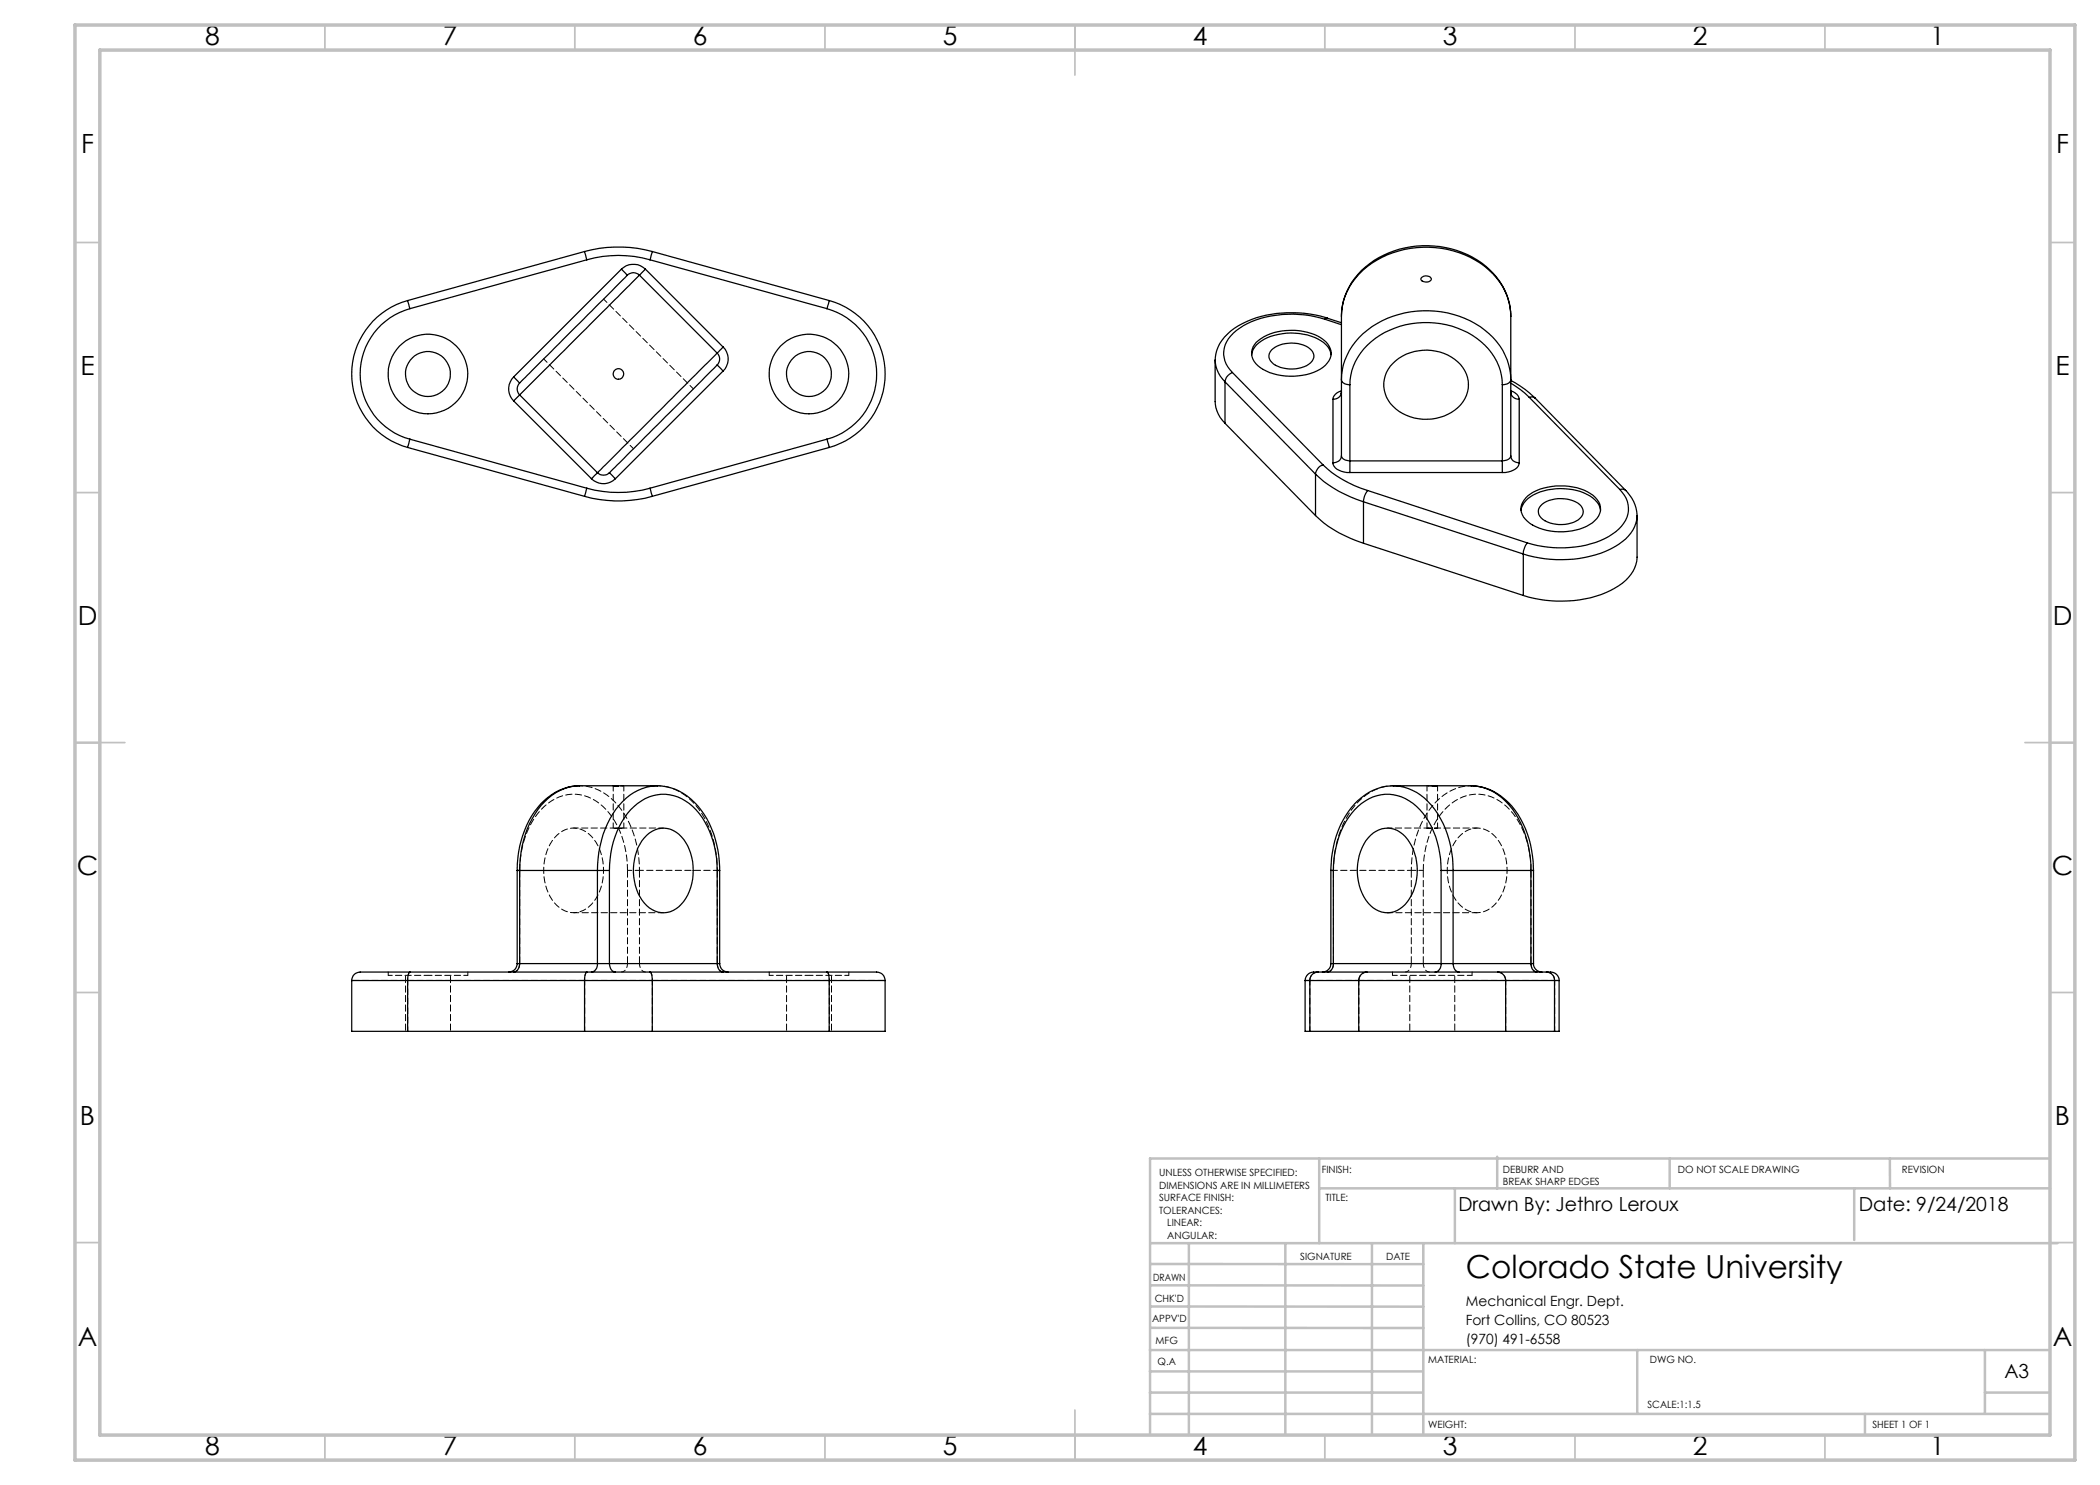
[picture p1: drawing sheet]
<svg xmlns="http://www.w3.org/2000/svg" width="420mm" height="297mm" viewBox="0 0 420 297" stroke-linecap="round" stroke-linejoin="round" font-family="sans-serif">
<g fill="none" stroke="#c0c0c0" stroke-width=".35">
<path d="M65 5v5M115 5v5M165 5v5M215 5v10M265 5v5M315 5v5M365 5v5M15 48.5h5M410 48.5h5M15 98.5h5M410 98.5h5M15 148.5h10"/>
<path d="M405 148.5h10M15 198.5h5M410 198.5h5M15 248.5h5M410 248.5h5M65 287v5M115 287v5M165 287v5M215 282v10M265 287v5M315 287v5M365 287v5"/>
</g>
<g fill="none" stroke="#c0c0c0" stroke-width=".5">
<path d="M263.8 231.7v16.9M263.8 237.7h146.2M291 237.7v10.9M299.4 231.3v6.4M333.9 231.7v6M370.8 237.7v10.3M378 231.7v6M410 231.7h-180v55.2M230.1 248.6h181.4M230.1 257.1h54.6M230.1 252.8h54.6M237.8 248.8v38.2"/>
<path d="M257.1 248.6v38.2M274.4 248.8v38.2M284.7 248.6v38.2M230 278.5h54.6M230 274.3h54.6M230 270h180M230 265.6h54.7M230.1 261.3h54.6M327.4 270v12.8M397 278.5h13M397 270v12.8M230 282.8h180"/>
<path d="M373 282.8v4.2"/>
</g>
<path d="M15 5h400v287h-400zM20 10h390v277h-390z" fill="none" stroke="#c0c0c0" stroke-width=".7"/>
<g fill="none" stroke="#000" stroke-width=".25">
<path d="M116.9 50.3a26.1 26.1 0 0 1 13.6 0M116.9 50.3l.5 1.7M116.9 50.3l-35.4 9.8M117.4 52a23 23 0 0 1 12.6 0M117.4 52l-35.4 9.7M124.3 53.8a3.5 3.5 0 0 1 4.8 0M124.3 53.8l1.2 1.2M124.3 53.8l-21.6 21.6M125.5 55l-21.6 21.6M125.5 55a1.7 1.7 0 0 1 2.4 0M127.9 55l-24 24M127.9 55l15.5 15.6"/>
<path d="M129.1 53.8l-1.2 1.2M129.1 53.8l15.5 15.6M130 52l35.4 9.7M130.5 50.3l-.5 1.7M130.5 50.3l35.3 9.8M284.3 55.6a1.28 1.28 0 0 1 2 .2 1.21 1.21 0 0 1-2.1 0zM81.5 60.1l.5 1.6M81.5 60.1a15.2 15.2 0 0 0-11.2 14.7 15.2 15.2 0 0 0 11.2 14.7M82 61.7a13.5 13.5 0 0 0-10 13.1 13.5 13.5 0 0 0 10 13M102.7 75.4l1.2 1.2M102.7 75.4a3.4 3.4 0 0 0 0 4.8M103.9 76.6a1.7 1.7 0 0 0 0 2.4"/>
<path d="M103.9 79l-1.2 1.2M103.9 79l15.6 15.5M143.4 70.6l-23.9 23.9M143.4 73l-21.5 21.5M143.4 70.6a1.66 1.66 0 0 1 0 2.4M143.4 73l1.2 1.2M144.6 69.4l-1.2 1.2M144.6 69.4a3.3 3.3 0 0 1 0 4.8M144.6 74.2l-21.5 21.5M165.4 61.7a13.5 13.5 0 0 1 9.9 13.1 13.5 13.5 0 0 1-9.9 13M165.8 60.1l-.4 1.6M165.8 60.1a15.2 15.2 0 0 1 11.2 14.7 15.2 15.2 0 0 1-11.2 14.7"/>
<path d="M243 72v8.3a6.3 6.3 0 0 0 2 4.4M243 72a6.3 6.3 0 0 0 2 4.4M245 76.4l18.1 18.4M245 76.4v8.3M246.5 74.5a2.25 2.25 0 0 0-1.5 1.9M246.5 74.5l18.1 18.5M250.3 70.9a4.4 4.4 0 0 1 3.1-3.3 12.3 12.3 0 0 1 11.3 .9 3.6 3.6 0 0 1 1.5 2.4M251.2 68.5a11.7 11.7 0 0 1 12.4-1.3 3.9 3.9 0 0 1 2.6 4 5 5 0 0 1-3.5 3.3 12.3 12.3 0 0 1-10.6-.9 3.2 3.2 0 0 1-.9-5.1zM254.3 70a6.3 6.3 0 0 1 8.1 .1 1.75 1.75 0 0 1-.6 2.7 6.5 6.5 0 0 1-7.4-.3 1.63 1.63 0 0 1-.1-2.5zM265 63.8a21.4 21.4 0 0 0-16.3 1.3 7.2 7.2 0 0 0-3.9 5.1 5.2 5.2 0 0 0 1.7 4.3M265 63.8l3.3 1.1M265.5 63.6a23.2 23.2 0 0 0-17.9 1.6 8.4 8.4 0 0 0-4.6 6.8"/>
<path d="M265.5 63.6l-.5 .2M265.5 63.6l2.8 1M266.6 79.9v12.7M268.2 78.7l.1-.2a1.6 1.6 0 0 1-1.7 1.4M268.3 63.2a13.6 13.6 0 0 1 7.5-11.7 19.2 19.2 0 0 1 22.9 3.2 12.5 12.5 0 0 1 3.5 8.5M268.3 63.2a13.5 13.5 0 0 1 8.1-11.7 19.5 19.5 0 0 1 22.2 3.3 12.4 12.4 0 0 1 3.6 8.4M268.3 78.2a2.07 2.07 0 0 0-1.7 1.7M268.3 63.2v28M270 76.9a12.3 12.3 0 0 1 8-10.9 17.6 17.6 0 0 1 19 3 11.1 11.1 0 0 1 3.5 7.9M270 76.9a1.5 1.5 0 0 1-1.7-.9 13 13 0 0 1 7.1-11.3 19.7 19.7 0 0 1 22.4 2 12.4 12.4 0 0 1 4.3 9.5l-.7 .6-.9 .1M270 76.9v15.3M278.6 72.7a9.5 9.5 0 0 1 14 .9 6.1 6.1 0 0 1-2.3 8.9 9.7 9.7 0 0 1-12.2-1.8 5.9 5.9 0 0 1 .5-8z"/>
<path d="M300.5 76.9v15.3M302.2 76.1l2.8 1.8 2.1 1.8M302.2 76.6a18.1 18.1 0 0 1 3.7 2.9M302.2 78.2a2.07 2.07 0 0 1 1.6 1.7M302.2 63.2v28M302.2 78.7v-.2a1.6 1.6 0 0 0 1.6 1.4M303.8 79.9v12.7M305.9 79.5l.5-.1 .7 .3M305.9 79.5l18.1 18.4M307.1 79.7l18.1 18.4M81.5 89.5l35.4 9.8M82 87.8l-.5 1.7"/>
<path d="M82 87.8l35.4 9.8M102.7 80.2l15.6 15.5M116.9 99.3a25.2 25.2 0 0 0 13.6 0M117.4 97.6a24 24 0 0 0 12.6 0M117.4 97.6l-.5 1.7M118.3 95.7a3.4 3.4 0 0 0 4.8 0M119.5 94.5a1.7 1.7 0 0 0 2.4 0M119.5 94.5l-1.2 1.2M121.9 94.5l1.2 1.2M130 97.6l.5 1.7M165.4 87.8l.4 1.7M165.4 87.8l-35.4 9.8"/>
<path d="M165.8 89.5l-35.3 9.8M245 84.7l18.1 18.4M263.1 94.8a24 24 0 0 0 9.6 5.6M263.1 94.8v8.3M264.6 93a22.3 22.3 0 0 0 8.9 5.1M264.6 93a2.25 2.25 0 0 0-1.5 1.8M266.6 92.6a2.27 2.27 0 0 0 2.2 1.8l1.2 .1M268.3 91.2a1.56 1.56 0 0 0 1.7 1M268.3 91.2a1.53 1.53 0 0 1-1.7 1.4M270 92.2v2.3M270 94.5h30.5M270 92.2h30.5"/>
<path d="M273.5 98.1a3.7 3.7 0 0 0-.8 2.3M273.5 98.1l32 10.5M300.5 92.2v2.3M302.2 91.2a1.56 1.56 0 0 1-1.7 1M302.2 91.2a1.53 1.53 0 0 0 1.6 1.4M303.8 92.6a2.72 2.72 0 0 1-2.7 1.9h-.6M305.2 99.6a10.7 10.7 0 0 1 8.5-2.3 7.9 7.9 0 0 1 6.1 3.1 3.1 3.1 0 0 1-1.3 4.2 12 12 0 0 1-12.5 .1 3.3 3.3 0 0 1-1.5-4.2zM324 97.9a5.2 5.2 0 0 1-.2 7.9 16.7 16.7 0 0 1-10.9 3.8l-2.2-.1-2.2-.2-3-.7M324 97.9l.5-.1 .7 .3M325.2 98.1a7.1 7.1 0 0 1 2.2 5M263.1 103.1a24 24 0 0 0 9.6 5.6M272.7 100.4l32 10.4"/>
<path d="M272.7 100.4v8.3M272.7 108.7l32 10.4M304.2 102.1a5 5 0 0 1 3.8-3.7 12.2 12.2 0 0 1 10.6 1.2 3.5 3.5 0 0 1 1.5 2.5M304.7 110.8v8.3M305.5 108.6a3.7 3.7 0 0 0-.8 2.2M308.2 101.1a6.4 6.4 0 0 1 8 .1 1.9 1.9 0 0 1-1 3 6.6 6.6 0 0 1-7-.6 1.71 1.71 0 0 1 0-2.5zM327.4 103.1v8.3a7.4 7.4 0 0 1-4.5 6.2 23.8 23.8 0 0 1-18.2 1.5M327.4 103.1a7.1 7.1 0 0 1-3.7 5.8 23.3 23.3 0 0 1-18 2.2l-1-.3M115.9 157.2a11.1 11.1 0 0 0-9 5.1 20.8 20.8 0 0 0-3.5 11.8M115.9 157.2a10.7 10.7 0 0 0-8.9 5.6 20.9 20.9 0 0 0-3.1 11.3M115.9 157.2h7M122.6 157.2h1.1"/>
<path d="M122.7 157.2h1M123.7 157.2h7.8M131.5 157.2a11.2 11.2 0 0 1 9.3 5.7 20.8 20.8 0 0 1 3.1 11.2M131.5 157.2a10.7 10.7 0 0 0-8.9 5.6 21.8 21.8 0 0 0-3.1 11.3M278.7 157.2a11.8 11.8 0 0 0-10.1 6.9 21.9 21.9 0 0 0-2.4 10M278.7 157.2h8.8h-1.1M278.7 157.2a10.4 10.4 0 0 1 8.2 4.7 20.7 20.7 0 0 1 3.7 12.2M287.2 157.2h7M294.2 157.2a11.7 11.7 0 0 1 9.9 6.6 21.2 21.2 0 0 1 2.6 10.3M294.2 157.2a10.7 10.7 0 0 1 8.9 5.6 21.3 21.3 0 0 1 3.1 11.3M103.4 174.1h.5M103.4 174.1v18.6"/>
<path d="M103.9 174.1h15.6M103.9 174.1v18.6M119.5 174.1h2.4M119.5 174.1v18.6M121.9 174.1a17.7 17.7 0 0 1 4.9-12.8 8.3 8.3 0 0 1 12.4 .7 18.3 18.3 0 0 1 4.2 12.1M121.9 174.1v18.6M129.3 167.1a4.7 4.7 0 0 1 7.4 .8 10.9 10.9 0 0 1-.5 13 4.8 4.8 0 0 1-7.8-.9 10.9 10.9 0 0 1 .4-12.4zM143.4 174.1h.5M143.4 174.1v18.6M143.9 174.1v18.6M266.2 174.1h.5M266.2 174.1v18.6"/>
<path d="M266.7 174.1a17.7 17.7 0 0 1 4.9-12.8 8.3 8.3 0 0 1 12.4 .7 17.8 17.8 0 0 1 4.2 12.1M266.7 174.1v18.6M274.1 167.1a4.7 4.7 0 0 1 7.4 .8 10.6 10.6 0 0 1-1 13.5 4.8 4.8 0 0 1-7.3-1.4 10.8 10.8 0 0 1 .9-12.9zM288.2 174.1h2.4M288.2 174.1v18.6M290.6 174.1h15.6M290.6 174.1v18.6M306.2 174.1h.5M306.2 174.1v18.6M306.7 174.1v18.6M70.3 196.1v10.2h11.2M70.3 196.1h11.2"/>
<path d="M81.5 196.1h35.4M81.5 196.1v10.2M82 194.4h-9.3a1.92 1.92 0 0 0-2.4 1.7M82 194.4a2 2 0 0 0-.5 1.7M82 194.4h35.4M103.4 192.7a1.69 1.69 0 0 1-1.7 1.7M103.4 192.7h.5M103.9 192.7a1.51 1.51 0 0 1-1.2 1.7M103.9 192.7h15.6M116.9 196.1h13.6M116.9 196.1v10.2M117.4 194.4h12.6"/>
<path d="M117.4 194.4a2 2 0 0 0-.5 1.7M119.5 192.7a1.51 1.51 0 0 1-1.2 1.7M119.5 192.7h2.4M121.9 192.7a1.51 1.51 0 0 0 1.2 1.7M121.9 192.7h21.5M130 194.4a2 2 0 0 1 .5 1.7M130 194.4h35.4M130.5 196.1v10.2M130.5 196.1h35.3M143.4 192.7a1.51 1.51 0 0 0 1.2 1.7M143.4 192.7h.5M143.9 192.7a1.69 1.69 0 0 0 1.7 1.7"/>
<path d="M165.4 194.4h9.2a1.92 1.92 0 0 1 2.4 1.7M165.4 194.4a1.73 1.73 0 0 1 .4 1.7M165.8 196.1h11.2M165.8 196.1v10.2M177 196.1v10.2h-11.2M261 196.1v10.2h1M261 196.1h1M262 196.1h9.7M262 196.1v10.2M263.6 194.4a2 2 0 0 0-2.6 1.7M263.6 194.4a1.63 1.63 0 0 0-1.6 1.7M263.6 194.4h9.8"/>
<path d="M266.2 192.7a1.69 1.69 0 0 1-1.7 1.7M266.2 192.7h.5M266.7 192.7a1.51 1.51 0 0 1-1.2 1.7M266.7 192.7h21.5M271.7 196.1h29.4M271.7 196.1v10.2M273.4 194.4h26.1M273.4 194.4a1.69 1.69 0 0 0-1.7 1.7M288.2 192.7a1.51 1.51 0 0 1-1.2 1.7M288.2 192.7h2.4M290.6 192.7a1.51 1.51 0 0 0 1.2 1.7M290.6 192.7h15.6"/>
<path d="M299.5 194.4a1.69 1.69 0 0 1 1.6 1.7M299.5 194.4h9.8M301.1 196.1h9.8M301.1 196.1v10.2M306.2 192.7a1.51 1.51 0 0 0 1.2 1.7M306.2 192.7h.5M306.7 192.7a1.69 1.69 0 0 0 1.7 1.7M309.3 194.4a1.96 1.96 0 0 1 2.5 1.7M309.3 194.4a1.63 1.63 0 0 1 1.6 1.7M310.9 196.1h.9M310.9 196.1v10.2M311.8 196.1v10.2h-.9"/>
<path d="M81.5 206.3h35.4M116.9 206.3h13.6M130.5 206.3h35.3M262 206.3h9.7M271.7 206.3h29.4M301.1 206.3h9.8"/>
<circle cx="85.6" cy="74.8" r="4.5"/>
<circle cx="85.6" cy="74.8" r="8"/>
<circle cx="123.7" cy="74.8" r="1.06"/>
<circle cx="161.8" cy="74.8" r="4.5"/>
<circle cx="161.8" cy="74.8" r="8"/>
</g>
<g fill="none" stroke="#000" stroke-width=".2" stroke-dasharray="1.3 .6" stroke-dashoffset=".5">
<path d="M124.8 157.2h-1.1M286.5 157.2h-1.1M127.9 174.1h15.6M282.3 174.1h-15.6M77.6 195.1h8M85.6 195.1h8M116.9 196.1h13.6M143.5 192.7h-15.6M153.8 195.1h8M161.8 195.1h8M261.1 196.1h.9M262 196.1h9.8"/>
<path d="M282.3 192.7h-15.6M301.1 196.1h9.8M310.9 196.1h1"/>
</g>
<path d="M124.4 157.1l.3 .1M131.5 157.1h.1M285.4 157.2l.3-.1M103.5 174.1h.4M144 174.1h-.5M266.2 174.1h.5M306.7 174.1h-.5M103.9 192.7h-.4M143.5 192.7h.5M266.2 192.7h.5M306.7 192.7h-.5" fill="none" stroke="#000" stroke-width=".2" stroke-dasharray="1.3 .6"/>
<path d="M294.2 157.1a10.8 10.8 0 0 0-8.9 5.7 21.4 21.4 0 0 0-3 11.3M120.7 174.1a8.8 8.8 0 0 0-4-8 4.8 4.8 0 0 0-6.3 2.1 10.8 10.8 0 0 0 1 12.9 4.7 4.7 0 0 0 7.4-.8 10.4 10.4 0 0 0 1.9-6.2M127.9 174.1a19.3 19.3 0 0 0-5.7-14.5 9.5 9.5 0 0 0-6.3-2.5M266.7 174.1a19.3 19.3 0 0 1 5.7-14.5 9.5 9.5 0 0 1 6.3-2.5M301.4 174.1a8.8 8.8 0 0 0-4-8 4.8 4.8 0 0 0-6.3 2.1 10.8 10.8 0 0 0 1 12.9 4.7 4.7 0 0 0 7.4-.8 10.4 10.4 0 0 0 1.9-6.2" fill="none" stroke="#000" stroke-width=".2" stroke-dasharray="1.3 .6" stroke-dashoffset=".6"/>
<g fill="none" stroke="#000" stroke-width=".2" stroke-dasharray="1.3 .6" stroke-dashoffset=".4">
<path d="M123.7 165.6h1.1h-2.2h1.1M127.9 174.1h-2.4M282.3 174.1h2.4M285.4 165.6h2.1h-2.1M103.9 192.7a1.51 1.51 0 0 1-1.2 1.7M125.5 192.7a1.51 1.51 0 0 1-1.2 1.7M127.9 192.7a1.51 1.51 0 0 0 1.2 1.7M127.9 192.7h-2.4M143.5 192.7a1.51 1.51 0 0 0 1.2 1.7M265.5 194.4a1.51 1.51 0 0 0 1.2-1.7M281.1 194.4a1.51 1.51 0 0 0 1.2-1.7M284.7 192.7a1.51 1.51 0 0 0 1.2 1.7"/>
<path d="M284.7 192.7h-2.4M306.2 192.7a1.51 1.51 0 0 0 1.2 1.7"/>
</g>
<path d="M81.5 196.1a1.97 1.97 0 0 1 .5-1.7M116.9 196.1a1.97 1.97 0 0 1 .5-1.7M130.5 196.1a1.97 1.97 0 0 0-.5-1.7M165.9 196.1a1.97 1.97 0 0 0-.5-1.7" fill="none" stroke="#000" stroke-width=".2" stroke-dasharray="1.3 .6" stroke-dashoffset=".9"/>
<g fill="none" stroke="#000" stroke-width=".2" stroke-dasharray="1.3 .6" stroke-dashoffset=".3">
<path d="M108.7 71.8l18 17.9M138.7 77.8l-18-18M123 165.6h-8.3M132.7 165.6h-8.3M285.7 165.6h-8.2M295.4 165.6h-8.2M77.6 194.4v.7M81.5 196.1v10.1M93.6 195.1v-.7M116.9 196.1v10.1M125.5 192.7h-21.6M130.5 196.1v10.1"/>
<path d="M153.8 194.4v.7M165.9 196.1v10.1M169.8 195.1v-.7M262 196.1v10.1M263.6 194.4a1.66 1.66 0 0 0-1.6 1.7M271.8 196.1v10.1M273.4 194.4a1.66 1.66 0 0 0-1.6 1.7M278.5 195.1h15.9M278.5 194.4v.7M294.4 195.1v-.7M301.1 196.1a1.66 1.66 0 0 0-1.6-1.7M301.1 196.1v10.1"/>
<path d="M306.2 192.7h-21.5M310.9 196.1v10.1M310.9 196.1a1.66 1.66 0 0 0-1.6-1.7"/>
</g>
<path d="M103.9 174.1a17 17 0 0 1 5.7-13.4 8.3 8.3 0 0 1 11.7 1.3 18 18 0 0 1 4.2 12.1M284.7 174.1a17 17 0 0 1 5.6-13.4 8.3 8.3 0 0 1 11.7 1.3 18 18 0 0 1 4.2 12.1M81.5 196.1h35.4M130.5 196.1h35.4" fill="none" stroke="#000" stroke-width=".2" stroke-dasharray="1.3 .6" stroke-dashoffset=".1"/>
<path d="M125.5 174.1v18.6M143.5 174.1v18.6M282.3 174.1v18.6M306.2 174.1v18.6M103.9 192.7v-18.6M127.9 192.7v-18.6M266.7 192.7v-18.6M284.7 192.7v-18.6" fill="none" stroke="#000" stroke-width=".2" stroke-dasharray="1.3 .6" stroke-dashoffset="-.1"/>
<path d="M122.6 157.1v8.5M285.4 157.1v8.5M124.8 165.6v-8.5M287.5 165.6v-8.5M114.7 182.5h18M271.8 196.1h29.3M277.5 182.5h17.9" fill="none" stroke="#000" stroke-width=".2" stroke-dasharray="1.3 .6" stroke-dashoffset=".2"/>
<path d="M70.4 196.1h11.1M81.1 195.1v11.1M157.3 195.1v11.1M165.9 196.1h11.1M282 195.1v11.1M90.1 206.2v-11.1M166.3 206.2v-11.1M290.9 206.2v-11.1" fill="none" stroke="#000" stroke-width=".2" stroke-dasharray="1.3 .6" stroke-dashoffset="-.2"/>
<path d="M131.6 157.1a10.8 10.8 0 0 1 8.8 5.7 21.4 21.4 0 0 1 3.1 11.3" fill="none" stroke="#000" stroke-width=".2" stroke-dasharray="1.3 .6" stroke-dashoffset=".7"/>
<text font-size="6.3" x="293.2" y="255.5">Colorado State University</text>
<g font-size="5.3">
<text x="41" y="8.9">8</text>
<text x="88.5" y="8.9">7</text>
<text x="138.5" y="8.9">6</text>
<text x="188.5" y="8.9">5</text>
<text x="238.5" y="8.9">4</text>
<text x="288.5" y="8.9">3</text>
<text x="338.5" y="8.9">2</text>
<text x="386" y="8.9">1</text>
<text x="16.2" y="30.7">F</text>
<text x="411.2" y="30.7">F</text>
<text x="16.1" y="74.9">E</text>
<text x="411.1" y="74.9">E</text>
<text x="15.5" y="124.9">D</text>
<text x="410.5" y="124.9">D</text>
<text x="15.4" y="174.9">C</text>
<text x="410.4" y="174.9">C</text>
<text x="16" y="224.9">B</text>
<text x="411" y="224.9">B</text>
<text x="15.5" y="269.2">A</text>
<text x="410.5" y="269.2">A</text>
<text x="41" y="290.9">8</text>
<text x="88.5" y="290.9">7</text>
<text x="138.5" y="290.9">6</text>
<text x="188.5" y="290.9">5</text>
<text x="238.5" y="290.9">4</text>
<text x="288.5" y="290.9">3</text>
<text x="338.5" y="290.9">2</text>
<text x="386" y="290.9">1</text>
</g>
<g font-size="3.9">
<text x="291.7" y="242.2">Drawn By: Jethro Leroux</text>
<text x="371.7" y="242.2">Date: 9/24/2018</text>
<text x="400.9" y="275.5">A3</text>
</g>
<g font-size="2.8">
<text x="293.2" y="261.1">Mechanical Engr. Dept.</text>
<text x="293.2" y="264.9">Fort Collins, CO 80523</text>
<text x="293.2" y="268.7">(970) 491-6558</text>
</g>
<g font-size="2">
<text x="231.8" y="235.2">UNLESS OTHERWISE SPECIFIED:</text>
<text x="231.8" y="237.7">DIMENSIONS ARE IN MILLIMETERS</text>
<text x="264.4" y="234.6">FINISH:</text>
<text x="300.6" y="234.6">DEBURR AND</text>
<text x="300.6" y="237.1">BREAK SHARP EDGES</text>
<text x="335.6" y="234.6">DO NOT SCALE DRAWING</text>
<text x="380.4" y="234.6">REVISION</text>
<text x="231.8" y="240.2">SURFACE FINISH:</text>
<text x="231.8" y="242.7">TOLERANCES:</text>
<text x="233.4" y="245.2">LINEAR:</text>
<text x="265.1" y="240.2">TITLE:</text>
<text x="233.5" y="247.7">ANGULAR:</text>
<text x="260" y="251.9">SIGNATURE</text>
<text x="277.2" y="251.9">DATE</text>
<text x="230.6" y="256.1">DRAWN</text>
<text x="230.9" y="260.3">CHK'D</text>
<text x="230.4" y="264.4">APPV'D</text>
<text x="231.1" y="268.8">MFG</text>
<text x="231.5" y="273">Q.A</text>
<text x="285.6" y="272.5">MATERIAL:</text>
<text x="330" y="272.5">DWG NO.</text>
<text x="329.5" y="281.7">SCALE:1:1.5</text>
<text x="285.6" y="285.5">WEIGHT:</text>
<text x="374.5" y="285.6">SHEET 1 OF 1</text>
</g>
</svg>
